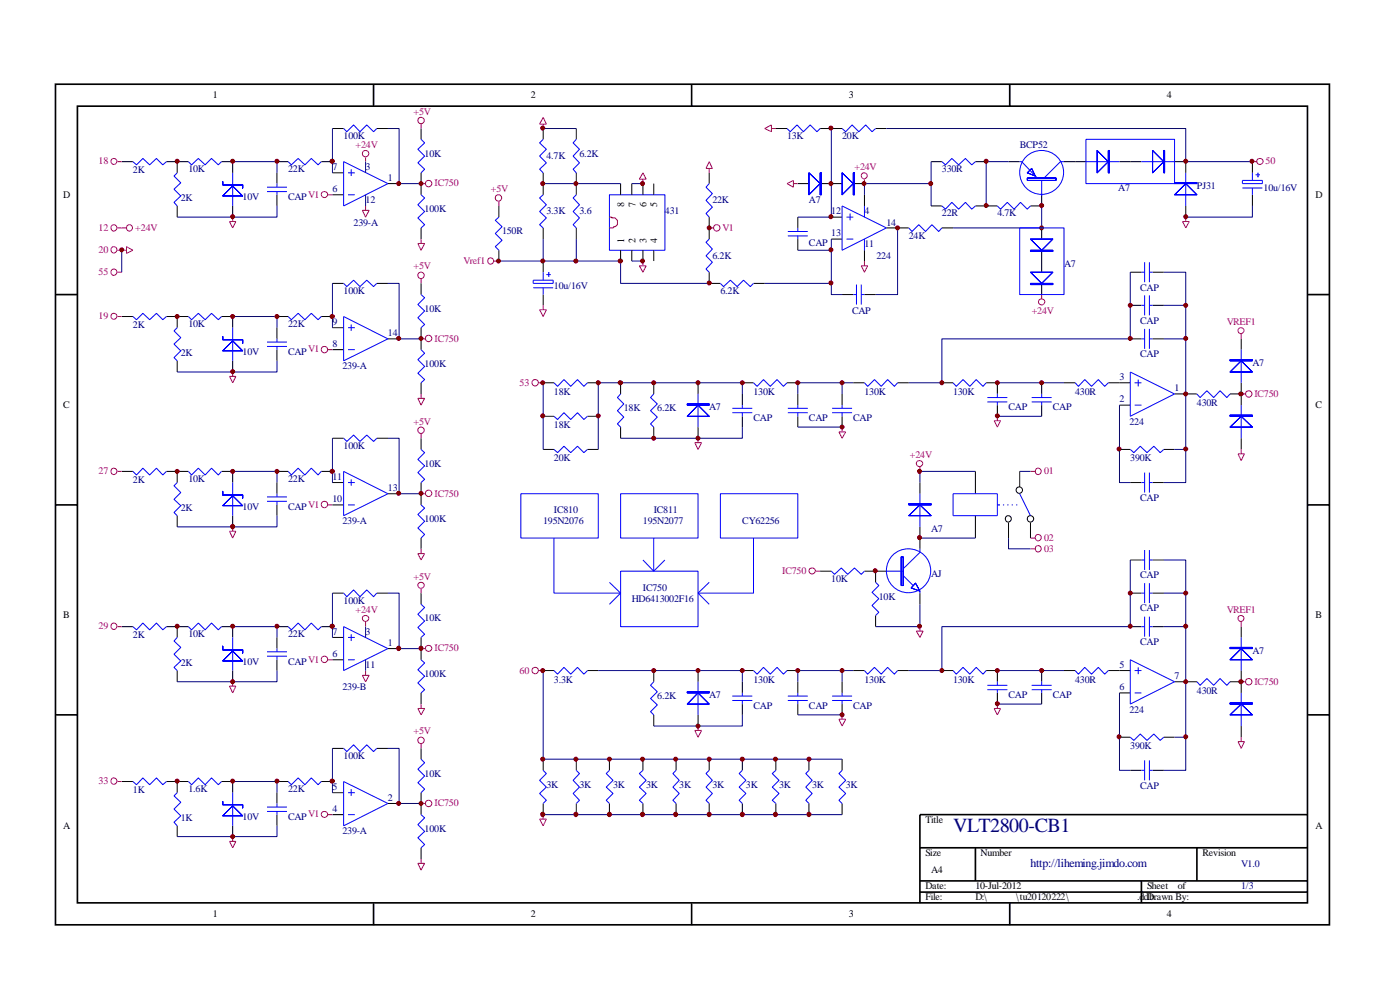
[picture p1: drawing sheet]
<svg xmlns="http://www.w3.org/2000/svg" width="297mm" height="210mm" viewBox="0 0 297 210" stroke-linecap="round" stroke-linejoin="round" font-family="sans-serif">
<g fill="none" stroke="#000" stroke-width=".35">
<path d="M11.8 17.9h270.2v178.3h-270.2zM79.2 17.9v4.6M146.7 17.9v4.6M214.2 17.9v4.6M16.4 22.5h261v169h-261zM11.8 62.5h4.6M277.5 62.5h4.6M11.8 107.1h4.6M277.5 107.1h4.6M11.8 151.6h4.6M277.5 151.6h4.6M195.2 179.8h82.3"/>
<path d="M206.9 179.8v7.1M253.9 179.8v7.1M277.5 172.8h-82.3v18.8M79.2 191.6v4.7M146.7 191.6v4.7M195.2 186.9h82.3M195.2 189.2h82.3M214.2 191.6v4.7M242.1 186.9v4.7"/>
</g>
<g fill="none" stroke="#000" stroke-width=".21">
<path d="M25.8 34.3h2.4M35.3 34.3h4.7M37.6 34.3v2.4M47 34.3h2.4v2.4M58.8 34.3h2.3M58.8 36.7v2.2M68.2 34.3h2.3M70.5 27.3h2.4M70.5 36.7h2.4M79.9 27.3h2.4M82.3 38.9h2.4M89.3 27.3v2.2"/>
<path d="M89.3 36.7v4.6M115.2 27.3v2.2M115.2 36.7v4.6M122.3 27.3v2.2M122.3 36.7v4.6M131.7 38.9v2.4M134 38.9v2.4M136.4 38.9v2.4M138.7 38.9v2.4M150.5 36.7v2.2M164.6 27.3h2.4M169.2 38.9h2.4"/>
<path d="M174 27.3h4.6M174 38.9h4.6M181 38.9h2.4M185.8 27.3h2.2M197.5 34.3h2.3M206.9 34.3h2.3M214 34.3h2.3M225.7 34.3h4.7M237.5 34.3h4.6M249.2 34.3h2.3v2.4M265.7 34.3v2.4M37.6 43.7v2.4"/>
<path d="M49.4 43.7v2.4M58.8 41.3v2.4M70.5 41.3h2.4M89.3 48.3v2.4M105.8 43.7v2.4M105.8 53.1v2.3M115.2 48.3v2.4M115.2 55.4v2.3M122.3 48.3v2.4M131.7 53.1v2.3M134 53.1v2.3M136.4 53.1v2.3"/>
<path d="M138.7 53.1v2.3M150.5 57.7v2.4h2.3M150.5 46.1v4.6M169.2 46.1v2.2M169.2 50.7v2.4M176.4 50.7h2.2M176.4 46.1h2.2M183.4 41.3v2.4M183.4 53.1v2.3M188 48.3h4.8M197.5 43.7h2.3M199.8 48.3h2.4"/>
<path d="M206.9 43.7h4.7M221 41.3v2.4h-2.4M221 48.3v2.4M221 53.1v4.6M239.8 57.7h2.3M244.5 57.7h2.4M251.5 43.7v2.4M265.7 41.3v2.4M25.8 67.1h2.4M35.3 67.1h4.7M37.6 67.1v2.4M37.6 76.5v2.4"/>
<path d="M47 67.1h2.4v2.4M49.4 76.5v2.4M58.8 69.5v2.4M58.8 74.2v2.3M58.8 67.1h2.3M68.2 67.1h2.3M70.5 60.1h2.4M70.5 74.2h2.4M70.5 69.5h2.4M79.9 60.1h2.4M82.3 71.9h2.4M89.3 60.1v2.4"/>
<path d="M89.3 69.5v4.7M115.2 62.5v2.3M159.9 60.1h2.3M178.6 62.5h2.4M183.4 62.5h2.4M221 60.1v2.4M239.8 71.9h2.3M239.8 64.8h2.3M244.5 71.9h2.4M244.5 64.8h2.4M263.3 71.9v2.3M25.8 100h2.4"/>
<path d="M35.3 100h4.7M37.6 100v2.4M47 100h2.4v2.4M58.8 100h2.3M68.2 100h2.3M70.5 93h2.4M79.9 93h2.4M89.3 81.2v2.4M89.3 93v2.3M115.2 81.2h2.3M115.2 88.3h2.3M115.2 95.3h2.3"/>
<path d="M124.6 81.2h2.3M124.6 88.3h2.3M124.6 95.3h2.3M131.7 81.2v2.4M131.7 90.6v2.4M138.7 81.2v2.4M138.7 90.6v2.4M148.1 81.2v2.4M148.1 90.6v2.4M157.5 81.2h2.4M157.5 83.6v2.3M157.5 88.3v2.3"/>
<path d="M167 81.2h2.2M169.2 83.6v2.3M169.2 88.3v2.3M178.6 83.6v2.3M178.6 88.3v2.3M181 81.2h2.4M190.4 81.2h2.4M199.8 81.2h2.4M206.9 100v4.7M209.2 81.2h2.4v2.4M211.6 85.9v2.4M216.3 100v3.3"/>
<path d="M221 81.2v2.4M221 85.9v2.4M225.7 81.2h2.4M235.1 81.2h4.7M237.5 95.3h2.3M237.5 85.9h2.3M246.9 95.3h2.3M249.2 83.6h4.7M260.9 83.6h2.4M263.3 81.2v4.7M263.3 93v2.3M37.6 109.4v2.4"/>
<path d="M49.4 109.4v2.4M58.8 102.4v2.3M58.8 107.1v2.3M70.5 107.1h2.4M70.5 102.4h2.4M82.3 104.7h2.4M89.3 102.4v4.7M89.3 114.1v2.3M195.2 102.4v2.3M195.2 111.8v4.6M206.9 109.4v4.7M214 110.8v3.3"/>
<path d="M218.6 110.8v3.3M239.8 102.4h2.3M239.8 118.8h2.3M244.5 102.4h2.4M244.5 118.8h2.4M25.8 132.9h2.4M35.3 132.9h4.7M37.6 132.9v2.3M47 132.9h2.4v2.3M58.8 135.2v2.4M58.8 140v2.2M58.8 132.9h2.3"/>
<path d="M68.2 132.9h2.3M70.5 125.8h2.4M70.5 140h2.4M70.5 135.2h2.4M79.9 125.8h2.4M82.3 137.6h2.4M89.3 125.8v2.4M89.3 135.2v4.8M174 121.2h2.4M183.4 121.2h4.6M185.8 121.2v2.3M185.8 130.6v2.3"/>
<path d="M195.2 125.8v2.4M239.8 132.9h2.3M239.8 125.8h2.3M244.5 132.9h2.4M244.5 125.8h2.4M263.3 132.9v2.3M37.6 142.2v2.4M49.4 142.2v2.4M70.5 158.7h2.4M79.9 158.7h2.4M89.3 147v2.4M89.3 158.7v2.3"/>
<path d="M115.2 142.2h2.3M124.6 142.2h2.3M138.7 142.2v2.4M138.7 151.6v2.4M148.1 142.2v2.4M148.1 151.6v2.4M157.5 144.6v2.4M157.5 149.4v2.2M157.5 142.2h2.4M167 142.2h2.2M169.2 144.6v2.4M169.2 149.4v2.2"/>
<path d="M178.6 144.6v2.4M178.6 149.4v2.2M181 142.2h2.4M190.4 142.2h2.4M199.8 142.2h2.4M209.2 142.2h2.4v2.4M211.6 147v2.4M221 142.2v2.4M221 147v2.4M225.7 142.2h2.4M235.1 142.2h4.7M237.5 156.4h2.3"/>
<path d="M237.5 147h2.3M246.9 156.4h2.3M249.2 144.6h4.7M260.9 144.6h2.4M263.3 142.2v4.8M263.3 154v2.4M25.8 165.8h2.4M35.3 165.8h4.7M37.6 165.8v2.3M37.6 175.2v2.3M47 165.8h2.4v2.3M49.4 175.2v2.3"/>
<path d="M58.8 168.1v2.3M58.8 172.8v2.4M58.8 165.8h2.3M68.2 165.8h2.3M70.5 172.8h2.4M70.5 168.1h2.4M82.3 170.4h2.4M89.3 168.1v4.7M89.3 179.8v2.4M115.2 161v2.4M115.2 170.4v2.4M122.3 161v2.4"/>
<path d="M122.3 170.4v2.4M129.3 161v2.4M129.3 170.4v2.4M136.4 161v2.4M136.4 170.4v2.4M143.4 161v2.4M143.4 170.4v2.4M150.5 161v2.4M150.5 170.4v2.4M157.5 161v2.4M157.5 170.4v2.4M164.6 161v2.4"/>
<path d="M164.6 170.4v2.4M171.6 161v2.4M171.6 170.4v2.4M178.6 161v2.4M178.6 170.4v2.4M239.8 163.4h2.3M244.5 163.4h2.4"/>
<circle cx="213.9" cy="110" r=".66"/>
<circle cx="216.2" cy="104" r=".68"/>
<circle cx="218.6" cy="110.1" r=".68"/>
</g>
<g fill="none" stroke="#00f" stroke-width=".21">
<path d="M28.2 34.3l.8 .7 1.3-1.4 1.4 1.4 1.5-1.4 1.3 1.4 .8-.7M37.6 36.7l-.7 .6 1.5 1.5-1.5 1.3 1.5 1.5-1.5 1.3 .7 .8M40 34.3l.6 .7 1.5-1.4 1.4 1.4 1.4-1.4 1.4 1.4 .7-.7M49.4 36.7v7M56.6 39.7h4.3M58.8 38.9v.8M61.1 34.3l.7 .7 1.4-1.4 1.5 1.4 1.3-1.4 1.5 1.4 .7-.7M72.9 27.3l.7 .6 1.4-1.4 1.4 1.4 1.4-1.4 1.4 1.4 .7-.6M72.9 34.3l9.4 4.6-9.4 4.8zM73.8 36.7h1.5M74.5 35.9v1.4M89.3 29.5l.8 .8-1.5 1.4 1.5 1.4-1.5 1.4 1.5 1.4-.8 .8"/>
<path d="M115.2 29.5l-.7 .8 1.4 1.4-1.4 1.4 1.4 1.4-1.4 1.4 .7 .8M122.3 29.5l-.7 .8 1.3 1.4-1.3 1.4 1.3 1.4-1.3 1.4 .7 .8M150.5 38.9l-.7 .8 1.3 1.4-1.3 1.4 1.3 1.4-1.3 1.4 .7 .8M167 27.3l.6 .6 1.5-1.4 1.3 1.4 1.5-1.4 1.4 1.4 .7-.6M178.6 27.3l.8 .6 1.4-1.4 1.4 1.4 1.4-1.4 1.4 1.4 .8-.6M199.8 34.3l.8 .7 1.3-1.4 1.5 1.4 1.4-1.4 1.4 1.4 .7-.7M216.3 34.3h.4l3.3 3.5M221 38.3v3.3M225.7 34.3h-.7l-3.5 3.5M230.4 29.5h18.8v9.4h-18.8zM230.4 34.3h7.1M242.1 34.3h7.1"/>
<path d="M251.5 36.7v7M263.6 38.3h4.2v.6h-4.2zM263.6 39.9h4.2M265.7 36.7v1.6M265.7 39.9v1.4M266.4 37.1h.9M266.9 36.7v.9M56.6 40.6h4.3M58.8 40.6v.7M73.8 41.3h1.5M89.3 41.3l.8 .7-1.5 1.4 1.5 1.5-1.5 1.3 1.5 1.5-.8 .6M105.8 46.1l-.7 .6 1.4 1.4-1.4 1.4 1.4 1.5-1.4 1.3 .7 .8"/>
<path d="M113.1 59.4h4.2v.7h-4.2zM115.2 41.3l-.7 .7 1.4 1.4-1.4 1.5 1.4 1.3-1.4 1.5 .7 .6M115.2 57.7v1.7M115.9 58.3h.9M116.4 57.7v1M122.3 41.3l-.7 .7 1.3 1.4-1.3 1.5 1.3 1.3-1.3 1.5 .7 .6M129.3 41.3h11.8v11.8h-11.8zM150.5 50.7l-.7 .7 1.3 1.4-1.3 1.5 1.3 1.3-1.3 1.5 .7 .6M167.1 49.1h4.3M167.1 50h4.3M169.2 48.3v.8M169.2 50v.7"/>
<path d="M178.6 43.7l9.4 4.6-9.4 4.8zM179.6 50.7h1.4M179.6 46.1h1.4M180.3 45.3v1.4M183.4 43.7v2.4M183.4 50.7v2.4M192.8 48.3l.7 .8 1.4-1.4 1.4 1.4 1.4-1.4 1.4 1.4 .7-.8M199.8 43.7l.8 .7 1.3-1.5 1.5 1.5 1.4-1.5 1.4 1.5 .7-.7M211.6 43.7l.7 .7 1.4-1.5 1.4 1.5 1.4-1.5 1.4 1.5 .7-.7M216.3 48.3h9.4v14.2h-9.4zM242.1 57.7h.7M242.8 55.6v4.3"/>
<path d="M243.8 55.6v4.3M243.8 57.7h.7M28.2 67.1l.8 .7 1.3-1.3 1.4 1.3 1.5-1.3 1.3 1.3 .8-.7M37.6 69.5l-.7 .7 1.5 1.4-1.5 1.4 1.5 1.4-1.5 1.5 .7 .6M40 67.1l.6 .7 1.5-1.3 1.4 1.3 1.4-1.3 1.4 1.3 .7-.7M49.4 69.5v7M56.6 72.6h4.3M56.6 73.5h4.3M58.8 71.9v.7M58.8 73.5v.7M61.1 67.1l.7 .7 1.4-1.3 1.5 1.3 1.3-1.3 1.5 1.3 .7-.7M72.9 60.1l.7 .7 1.4-1.4 1.4 1.4 1.4-1.4 1.4 1.4 .7-.7"/>
<path d="M72.9 67.1l9.4 4.8-9.4 4.6zM73.8 74.2h1.5M73.8 69.5h1.5M74.5 68.8v1.4M89.3 62.5l.8 .7-1.5 1.4 1.5 1.4-1.5 1.4 1.5 1.4-.8 .7M89.3 74.2l.8 .7-1.5 1.4 1.5 1.4-1.5 1.5 1.5 1.3-.8 .7M113.1 61h4.2M115.2 61v1.5M152.8 60.1l.7 .7 1.4-1.4 1.5 1.4 1.3-1.4 1.5 1.4 .7-.7M181 62.5h.7M181.7 60.4v4.2M182.7 62.5h.7"/>
<path d="M182.7 60.4v4.2M239.8 78.9l9.4 4.7-9.4 4.7zM242.1 71.9h.7M242.1 64.8h.7M242.8 62.7v4.2M242.8 69.8v4.2M243.8 62.7v4.2M243.8 69.8v4.2M243.8 71.9h.7M243.8 64.8h.7M263.3 74.2v7M28.2 100l.8 .8 1.3-1.5 1.4 1.5 1.5-1.5 1.3 1.5 .8-.8"/>
<path d="M40 100l.6 .8 1.5-1.5 1.4 1.5 1.4-1.5 1.4 1.5 .7-.8M61.1 100l.7 .8 1.4-1.5 1.5 1.5 1.3-1.5 1.5 1.5 .7-.8M72.9 93l.7 .6 1.4-1.3 1.4 1.3 1.4-1.3 1.4 1.3 .7-.6M72.9 100l9.4 4.7-9.4 4.7zM89.3 95.3l.8 .7-1.5 1.5 1.5 1.3-1.5 1.4 1.5 1.5-.8 .7M117.5 81.2l.8 .8 1.3-1.5 1.5 1.5 1.4-1.5 1.4 1.5 .7-.8M117.5 88.3l.8 .7 1.3-1.5 1.5 1.5 1.4-1.5 1.4 1.5 .7-.7M117.5 95.3l.8 .7 1.3-1.3 1.5 1.3 1.4-1.3 1.4 1.3 .7-.7M131.7 83.6l-.7 .7 1.3 1.4-1.3 1.4 1.3 1.4-1.3 1.4 .7 .7M138.7 83.6l-.7 .7 1.4 1.4-1.4 1.4 1.4 1.4-1.4 1.4 .7 .7M148.1 83.6v7M155.4 86.6h4.2"/>
<path d="M155.4 87.5h4.2M157.5 85.9v.7M157.5 87.5v.8M159.9 81.2l.7 .8 1.4-1.5 1.4 1.5 1.4-1.5 1.4 1.5 .8-.8M167.1 86.6h4.3M167.1 87.5h4.3M169.2 85.9v.7M169.2 87.5v.8M176.5 86.6h4.3M176.5 87.5h4.3M178.6 85.9v.7M178.6 87.5v.8"/>
<path d="M183.4 81.2l.7 .8 1.4-1.5 1.4 1.5 1.4-1.5 1.4 1.5 .7-.8M202.2 81.2l.7 .8 1.4-1.5 1.4 1.5 1.4-1.5 1.4 1.5 .7-.8M209.5 84.3h4.2M209.5 85.3h4.2M211.6 83.6v.7M211.6 85.3v.6M218.9 84.3h4.2M218.9 85.3h4.2M221 83.6v.7M221 85.3v.6M228.1 81.2l.7 .8 1.3-1.5 1.5 1.5 1.4-1.5 1.4 1.5 .7-.8M239.8 95.3l.7 .7 1.4-1.3 1.4 1.3 1.5-1.3 1.3 1.3 .8-.7"/>
<path d="M240.7 85.9h1.4M240.7 81.2h1.4M241.5 80.5v1.5M253.9 83.6l.7 .7 1.4-1.4 1.5 1.4 1.3-1.4 1.5 1.4 .6-.7M263.3 85.9v7.1M37.6 102.4l-.7 .6 1.5 1.5-1.5 1.4 1.5 1.4-1.5 1.4 .7 .7M49.4 102.4v7M56.6 105.4h4.3M56.6 106.3h4.3M58.8 104.7v.7M58.8 106.3v.8M73.8 107.1h1.5"/>
<path d="M73.8 102.4h1.5M74.5 101.7v1.3M89.3 107.1l.8 .7-1.5 1.3 1.5 1.5-1.5 1.4 1.5 1.4-.8 .7M110.5 104.7h16.4v9.4h-16.4zM117.5 114.1v11.7h14.2M131.7 104.7h16.4v9.4h-16.4zM136.4 118.8l2.3 2.4 2.4-2.4M138.7 114.1v7.1M152.8 104.7h16.4v9.4h-16.4zM159.9 114.1v11.7h-11.8M195.2 116.4v.8l-3.6 3.4M195.2 104.7v7.1"/>
<path d="M202.2 104.7h9.4v4.7h-9.4zM211.6 107.1h.5M212.8 107.1h.2M213.7 107.1h.3M214.6 107.1h.3M215.6 107.1h.2M216.3 104.7l2.3 4.7M242.1 102.4h.7M242.1 118.8h.7M242.8 100.2v4.3M242.8 116.7v4.2M243.8 102.4h.7"/>
<path d="M243.8 100.2v4.3M243.8 116.7v4.2M243.8 118.8h.7M28.2 132.9l.8 .7 1.3-1.4 1.4 1.4 1.5-1.4 1.3 1.4 .8-.7M37.6 135.2l-.7 .8 1.5 1.3-1.5 1.5 1.5 1.4-1.5 1.4 .7 .6M40 132.9l.6 .7 1.5-1.4 1.4 1.4 1.4-1.4 1.4 1.4 .7-.7M49.4 135.2v7M56.6 138.3h4.3M56.6 139.2h4.3M58.8 137.6v.7M58.8 139.2v.8M61.1 132.9l.7 .7 1.4-1.4 1.5 1.4 1.3-1.4 1.5 1.4 .7-.7"/>
<path d="M72.9 125.8l.7 .8 1.4-1.5 1.4 1.5 1.4-1.5 1.4 1.5 .7-.8M72.9 132.9l9.4 4.7-9.4 4.6zM73.8 140h1.5M73.8 135.2h1.5M74.5 134.5v1.5M89.3 128.2l.8 .7-1.5 1.4 1.5 1.4-1.5 1.4 1.5 1.4-.8 .7M89.3 140l.8 .6-1.5 1.5 1.5 1.3-1.5 1.5 1.5 1.4-.8 .7M129.3 123.5l2.4 2.3-2.4 2.4M131.7 121.2h16.4v11.7h-16.4zM148.1 125.8l2.4 2.4M150.5 123.5l-2.4 2.3M176.4 121.2l.6 .6 1.5-1.3 1.3 1.3 1.5-1.3 1.4 1.3 .7-.6"/>
<path d="M185.8 123.5l.6 .7-1.4 1.4 1.4 1.4-1.4 1.4 1.4 1.5-.6 .7M188 121.2h3.6M191.6 122.1l2.1 2.1M195.2 125.4v.4M239.8 140l9.4 4.6-9.4 4.8zM242.1 132.9h.7M242.1 125.8h.7M242.8 123.7v4.2M242.8 130.8v4.2M243.8 123.7v4.2M243.8 130.8v4.2M243.8 132.9h.7"/>
<path d="M243.8 125.8h.7M263.3 135.2v7M72.9 158.7l.7 .7 1.4-1.4 1.4 1.4 1.4-1.4 1.4 1.4 .7-.7M117.5 142.2l.8 .8 1.3-1.4 1.5 1.4 1.4-1.4 1.4 1.4 .7-.8M138.7 144.6l-.7 .8 1.4 1.3-1.4 1.5 1.4 1.3-1.4 1.5 .7 .6M148.1 144.6v7M155.4 147.7h4.2M155.4 148.6h4.2M157.5 147v.7M157.5 148.6v.8M159.9 142.2l.7 .8 1.4-1.4 1.4 1.4 1.4-1.4 1.4 1.4 .8-.8M167.1 147.7h4.3"/>
<path d="M167.1 148.6h4.3M169.2 147v.7M169.2 148.6v.8M176.5 147.7h4.3M176.5 148.6h4.3M178.6 147v.7M178.6 148.6v.8M183.4 142.2l.7 .8 1.4-1.4 1.4 1.4 1.4-1.4 1.4 1.4 .7-.8M202.2 142.2l.7 .8 1.4-1.4 1.4 1.4 1.4-1.4 1.4 1.4 .7-.8M209.5 145.4h4.2M209.5 146.3h4.2M211.6 144.6v.8"/>
<path d="M211.6 146.3v.7M218.9 145.4h4.2M218.9 146.3h4.2M221 144.6v.8M221 146.3v.7M228.1 142.2l.7 .8 1.3-1.4 1.5 1.4 1.4-1.4 1.4 1.4 .7-.8M239.8 156.4l.7 .7 1.4-1.4 1.4 1.4 1.5-1.4 1.3 1.4 .8-.7M240.7 147h1.4M240.7 142.2h1.4M241.5 141.6v1.4M253.9 144.6l.7 .8 1.4-1.5 1.5 1.5 1.3-1.5 1.5 1.5 .6-.8M263.3 147v7"/>
<path d="M28.2 165.8l.8 .7 1.3-1.5 1.4 1.5 1.5-1.5 1.3 1.5 .8-.7M37.6 168.1l-.7 .7 1.5 1.4-1.5 1.4 1.5 1.5-1.5 1.3 .7 .8M40 165.8l.6 .7 1.5-1.5 1.4 1.5 1.4-1.5 1.4 1.5 .7-.7M49.4 168.1v7.1M56.6 171.2h4.3M56.6 172.1h4.3M58.8 170.4v.8M58.8 172.1v.7M61.1 165.8l.7 .7 1.4-1.5 1.5 1.5 1.3-1.5 1.5 1.5 .7-.7M72.9 165.8l9.4 4.6-9.4 4.8zM73.8 172.8h1.5M73.8 168.1h1.5"/>
<path d="M74.5 167.4v1.4M89.3 161l.8 .8-1.5 1.4 1.5 1.4-1.5 1.4 1.5 1.4-.8 .7M89.3 172.8l.8 .7-1.5 1.4 1.5 1.5-1.5 1.3 1.5 1.5-.8 .6M115.2 163.4l.7 .7-1.4 1.4 1.4 1.5-1.4 1.3 1.4 1.5-.7 .6M122.3 163.4l.6 .7-1.3 1.4 1.3 1.5-1.3 1.3 1.3 1.5-.6 .6M129.3 163.4l-.7 .7 1.4 1.4-1.4 1.5 1.4 1.3-1.4 1.5 .7 .6M136.4 163.4l-.8 .7 1.5 1.4-1.5 1.5 1.5 1.3-1.5 1.5 .8 .6M143.4 163.4l-.7 .7 1.4 1.4-1.4 1.5 1.4 1.3-1.4 1.5 .7 .6M150.5 163.4l-.7 .7 1.3 1.4-1.3 1.5 1.3 1.3-1.3 1.5 .7 .6M157.5 163.4l-.7 .7 1.4 1.4-1.4 1.5 1.4 1.3-1.4 1.5 .7 .6M164.6 163.4l-.8 .7 1.5 1.4-1.5 1.5 1.5 1.3-1.5 1.5 .8 .6M171.6 163.4l-.7 .7 1.4 1.4-1.4 1.5 1.4 1.3-1.4 1.5 .7 .6"/>
<path d="M178.6 163.4l-.6 .7 1.4 1.4-1.4 1.5 1.4 1.3-1.4 1.5 .6 .6M242.1 163.4h.7M242.8 161.3v4.2M243.8 161.3v4.2M243.8 163.4h.7"/>
<circle cx="221" cy="36.6" r="4.7"/>
<circle cx="192.7" cy="121.1" r="4.7"/>
</g>
<path d="M47.2 38.5v.7h4.3v.7v-.7h-4.3zM47.2 38.5v.7h4.3v.7v-.7h-4.3z" fill="#00f" stroke="#00f" stroke-width=".21"/>
<g fill="#00f" stroke="#00f" stroke-width=".21">
<path d="M49.4 39.5l2.1 2.1h-4.3zM49.4 39.5l2.1 2.1h-4.3z" fill-rule="evenodd"/>
<path d="M47.2 71.4v.7h4.3v.7v-.7h-4.3zM47.2 71.4v.7h4.3v.7v-.7h-4.3z" fill-rule="evenodd"/>
<path d="M49.4 72.3l2.1 2.1h-4.3zM49.4 72.3l2.1 2.1h-4.3z" fill-rule="evenodd"/>
<path d="M47.2 104.2v.8h4.3v.7v-.7h-4.3zM47.2 104.2v.8h4.3v.7v-.7h-4.3z" fill-rule="evenodd"/>
<path d="M47.2 107.3l2.2-2.1 2.1 2.1zM47.2 107.3l2.2-2.1 2.1 2.1z" fill-rule="evenodd"/>
<path d="M47.2 137.1v.7h4.3v.7v-.7h-4.3zM47.2 137.1v.7h4.3v.7v-.7h-4.3z" fill-rule="evenodd"/>
<path d="M47.2 140.2l2.2-2.1 2.1 2.1zM47.2 140.2l2.2-2.1 2.1 2.1z" fill-rule="evenodd"/>
<path d="M47.2 170v.7h4.3v.7v-.7h-4.3zM47.2 170v.7h4.3v.7v-.7h-4.3z" fill-rule="evenodd"/>
<path d="M49.4 170.9l2.1 2.2h-4.3zM49.4 170.9l2.1 2.2h-4.3z" fill-rule="evenodd"/>
<path d="M217.9 37.8h6.1v.5h-6.1zM217.9 37.8h6.1v.5h-6.1z" fill-rule="evenodd"/>
<path d="M217.9 36.7l1-1 .7 1.6zM217.9 36.7l1-1 .7 1.6z" fill-rule="evenodd"/>
<path d="M235.1 31.9v4.8h.3v-4.8zM235.1 31.9v4.8h.3v-4.8z" fill-rule="evenodd"/>
<path d="M232.7 31.9l2.4 2.4-2.4 2.4zM232.7 31.9l2.4 2.4-2.4 2.4z" fill-rule="evenodd"/>
<path d="M246.9 31.9v4.8h.2v-4.8zM246.9 31.9v4.8h.2v-4.8z" fill-rule="evenodd"/>
<path d="M244.5 31.9l2.4 2.4-2.4 2.4zM244.5 31.9l2.4 2.4-2.4 2.4z" fill-rule="evenodd"/>
<path d="M249.2 38.8v.1h4.7v-.1zM249.2 38.8v.1h4.7v-.1z" fill-rule="evenodd"/>
<path d="M251.5 38.9l2.4 2.4h-4.7zM251.5 38.9l2.4 2.4h-4.7z" fill-rule="evenodd"/>
<path d="M181 36.7v4.6h.3v-4.6zM181 36.7v4.6h.3v-4.6z" fill-rule="evenodd"/>
<path d="M178.6 36.7l2.4 2.2-2.4 2.4zM178.6 36.7l2.4 2.2-2.4 2.4z" fill-rule="evenodd"/>
<path d="M174 36.7v4.6h.2v-4.6zM174 36.7v4.6h.2v-4.6z" fill-rule="evenodd"/>
<path d="M171.6 36.7l2.4 2.2-2.4 2.4zM171.6 36.7l2.4 2.2-2.4 2.4z" fill-rule="evenodd"/>
<path d="M260.9 88.1v.2h4.8v-.2zM260.9 88.1v.2h4.8v-.2z" fill-rule="evenodd"/>
<path d="M260.9 90.6l2.4-2.3 2.4 2.3zM260.9 90.6l2.4-2.3 2.4 2.3z" fill-rule="evenodd"/>
<path d="M260.9 76.3v.2h4.8v-.2zM260.9 76.3v.2h4.8v-.2z" fill-rule="evenodd"/>
<path d="M260.9 78.9l2.4-2.4 2.4 2.4zM260.9 78.9l2.4-2.4 2.4 2.4z" fill-rule="evenodd"/>
<path d="M145.8 85.7v.2h4.7v-.2zM145.8 85.7v.2h4.7v-.2z" fill-rule="evenodd"/>
<path d="M148.1 85.9l2.4 2.4h-4.7zM148.1 85.9l2.4 2.4h-4.7z" fill-rule="evenodd"/>
<path d="M260.9 149.1v.3h4.8v-.3zM260.9 149.1v.3h4.8v-.3z" fill-rule="evenodd"/>
<path d="M260.9 151.6l2.4-2.2 2.4 2.2zM260.9 151.6l2.4-2.2 2.4 2.2z" fill-rule="evenodd"/>
<path d="M260.9 137.3v.3h4.8v-.3zM260.9 137.3v.3h4.8v-.3z" fill-rule="evenodd"/>
<path d="M263.3 137.6l2.4 2.4h-4.8zM263.3 137.6l2.4 2.4h-4.8z" fill-rule="evenodd"/>
<path d="M145.8 146.7v.3h4.7v-.3zM145.8 146.7v.3h4.7v-.3z" fill-rule="evenodd"/>
<path d="M148.1 147l2.4 2.4h-4.7zM148.1 147l2.4 2.4h-4.7z" fill-rule="evenodd"/>
<path d="M218.6 53.1v.2h4.8v-.2zM218.6 53.1v.2h4.8v-.2z" fill-rule="evenodd"/>
<path d="M218.6 50.7h4.8l-2.4 2.4zM218.6 50.7h4.8l-2.4 2.4z" fill-rule="evenodd"/>
<path d="M218.6 60.1v.3h4.8v-.3zM218.6 60.1v.3h4.8v-.3z" fill-rule="evenodd"/>
<path d="M218.6 57.7h4.8l-2.4 2.4zM218.6 57.7h4.8l-2.4 2.4z" fill-rule="evenodd"/>
<path d="M191.2 118.1v6.1h.4v-6.1zM191.2 118.1v6.1h.4v-6.1z" fill-rule="evenodd"/>
<path d="M194.2 123.7l-.9 1 1.9 .7zM194.2 123.7l-.9 1 1.9 .7z" fill-rule="evenodd"/>
<path d="M192.8 106.8v.3h4.7v-.3zM192.8 106.8v.3h4.7v-.3z" fill-rule="evenodd"/>
<path d="M192.8 109.4l2.4-2.3 2.3 2.3zM192.8 109.4l2.4-2.3 2.3 2.3z" fill-rule="evenodd"/>
</g>
<g fill="none" stroke="#a1006a" stroke-width=".21">
<path d="M24.9 34.3h.9M77.6 33.4v.9M89.3 38.9h1M89.3 26.3v1M115.2 24.9l.7 1.4h-1.4zM115.2 26.3v1M136.4 38v.9M136.4 36.7l.7 1.3h-1.5zM150.5 34.3l.6 1.4h-1.3zM150.5 35.7v1M162.2 27.3l1.5-.8v1.4zM163.7 27.3h.9"/>
<path d="M167 38.9l1.3-.6v1.4zM168.3 38.9h.9M183.4 38v.9M265.7 34.3h.9M24.9 48.3h1.9M24.9 53.1h1.9M24.9 57.7h.9M26.8 52.3l1.4 .8-1.4 .7zM48.7 47h1.3l-.6 1.3zM49.4 46.1v.9M69.6 41.3h.9M76.9 44.6h1.4l-.7 1.5z"/>
<path d="M77.6 43.7v.9M88.6 51.6h1.5l-.8 1.5zM89.3 50.7v.9M89.3 59.2v.9M104.8 55.4h1M105.8 42.8v.9M135.6 56.4h1.5l-.7 1.3zM136.4 55.4v1M150.5 48.3h.9M182.7 56.4h1.4l-.7 1.3zM183.4 55.4v1M250.9 47h1.4l-.8 1.3z"/>
<path d="M251.5 46.1v.9M24.9 67.1h.9M48.7 79.8h1.3l-.6 1.4zM49.4 78.9v.9M69.6 74.2h.9M89.3 71.9h1M114.5 65.7h1.4l-.7 1.4zM115.2 64.8v.9M221 62.5v.9M263.3 70.9v1M24.9 100h.9M88.6 84.5h1.5l-.8 1.4z"/>
<path d="M89.3 83.6v.9M89.3 92v1M114.3 81.2h.9M147.4 93.9h1.4l-.7 1.4zM148.1 93v.9M178 91.6h1.4l-.8 1.4zM178.6 90.6v1M195.2 99.1v.9M210.9 89.2h1.4l-.7 1.4zM211.6 88.3v.9M218.6 100h1M262.6 96.3h1.4l-.7 1.4z"/>
<path d="M263.3 95.3v1M263.3 83.6h.9M48.7 112.7h1.3l-.6 1.4zM49.4 111.8v.9M69.6 107.1h.9M88.6 117.4h1.5l-.8 1.4zM89.3 116.4v1M89.3 104.7h1M218.6 114.1h1M218.6 116.4h1M24.9 132.9h.9M69.6 140h.9"/>
<path d="M77.6 131.9v1M89.3 124.9v.9M89.3 137.6h1M173.1 121.2h.9M194.4 133.9h1.4l-.6 1.3zM195.2 132.9v1M263.3 131.9v1M48.7 145.5h1.3l-.6 1.5zM49.4 144.6v.9M76.9 143.3h1.4l-.7 1.3zM77.6 142.2v1.1M88.6 150.3h1.5l-.8 1.3z"/>
<path d="M89.3 149.4v.9M89.3 157.8v.9M114.3 142.2h.9M147.4 154.9h1.4l-.7 1.5zM148.1 154v.9M178 152.6h1.4l-.8 1.4zM178.6 151.6v1M210.9 150.3h1.4l-.7 1.3zM211.6 149.4v.9M262.6 157.3h1.4l-.7 1.4zM263.3 156.4v.9M263.3 144.6h.9"/>
<path d="M24.9 165.8h.9M48.7 178.5h1.3l-.6 1.3zM49.4 177.5v1M69.6 172.8h.9M89.3 170.4h1M114.5 173.7h1.4l-.7 1.5zM115.2 172.8v.9M88.6 183.1h1.5l-.8 1.5zM89.3 182.2v.9"/>
<circle cx="24.2" cy="34.2" r=".64"/>
<circle cx="77.5" cy="32.6" r=".68"/>
<circle cx="89.3" cy="25.6" r=".68"/>
<circle cx="90.9" cy="38.9" r=".68"/>
<circle cx="183.3" cy="37.3" r=".64"/>
<circle cx="267.3" cy="34.2" r=".66"/>
<circle cx="24.1" cy="48.3" r=".66"/>
<circle cx="24.1" cy="57.7" r=".66"/>
<circle cx="24.1" cy="53" r=".66"/>
<circle cx="27.5" cy="48.3" r=".66"/>
<circle cx="68.8" cy="41.3" r=".66"/>
<circle cx="89.3" cy="58.4" r=".68"/>
<circle cx="104.1" cy="55.3" r=".66"/>
<circle cx="105.7" cy="42" r=".68"/>
<circle cx="152.1" cy="48.3" r=".68"/>
<circle cx="24.2" cy="67.1" r=".64"/>
<circle cx="68.8" cy="74.2" r=".68"/>
<circle cx="90.9" cy="71.8" r=".68"/>
<circle cx="221" cy="64.1" r=".66"/>
<circle cx="263.3" cy="70.1" r=".64"/>
<circle cx="24.1" cy="100" r=".66"/>
<circle cx="89.3" cy="91.3" r=".68"/>
<circle cx="113.5" cy="81.2" r=".68"/>
<circle cx="195.1" cy="98.3" r=".66"/>
<circle cx="220.2" cy="100" r=".66"/>
<circle cx="264.9" cy="83.6" r=".68"/>
<circle cx="68.8" cy="107" r=".68"/>
<circle cx="90.9" cy="104.6" r=".68"/>
<circle cx="220.2" cy="116.4" r=".66"/>
<circle cx="220.2" cy="114" r=".66"/>
<circle cx="24.1" cy="132.8" r=".66"/>
<circle cx="68.8" cy="139.9" r=".68"/>
<circle cx="77.6" cy="131.2" r=".66"/>
<circle cx="89.3" cy="124.2" r=".66"/>
<circle cx="90.9" cy="137.5" r=".66"/>
<circle cx="172.3" cy="121.1" r=".66"/>
<circle cx="263.3" cy="131.2" r=".64"/>
<circle cx="89.3" cy="157" r=".68"/>
<circle cx="113.5" cy="142.2" r=".68"/>
<circle cx="264.9" cy="144.6" r=".68"/>
<circle cx="24.1" cy="165.7" r=".66"/>
<circle cx="68.8" cy="172.8" r=".66"/>
<circle cx="90.9" cy="170.4" r=".68"/>
</g>
<g fill="#800000" stroke="#800000" stroke-width=".21">
<circle cx="37.6" cy="34.2" r=".42"/>
<circle cx="58.8" cy="34.2" r=".42"/>
<circle cx="49.4" cy="34.2" r=".42"/>
<circle cx="70.5" cy="34.2" r=".45"/>
<circle cx="89.3" cy="38.9" r=".42"/>
<circle cx="84.6" cy="38.9" r=".42"/>
<circle cx="49.4" cy="46" r=".42"/>
<circle cx="37.6" cy="67.1" r=".42"/>
<circle cx="49.4" cy="67.1" r=".42"/>
<circle cx="70.5" cy="67.1" r=".45"/>
<circle cx="58.8" cy="67.1" r=".42"/>
<circle cx="89.3" cy="71.8" r=".42"/>
<circle cx="84.6" cy="71.8" r=".42"/>
<circle cx="49.4" cy="78.8" r=".42"/>
<circle cx="37.6" cy="100" r=".42"/>
<circle cx="49.4" cy="100" r=".42"/>
<circle cx="70.5" cy="100" r=".45"/>
<circle cx="58.8" cy="100" r=".42"/>
<circle cx="89.3" cy="104.6" r=".42"/>
<circle cx="84.6" cy="104.6" r=".42"/>
<circle cx="49.3" cy="111.7" r=".45"/>
<circle cx="37.6" cy="132.8" r=".42"/>
<circle cx="49.4" cy="132.8" r=".42"/>
<circle cx="70.5" cy="132.8" r=".45"/>
<circle cx="58.8" cy="132.8" r=".42"/>
<circle cx="89.3" cy="137.5" r=".45"/>
<circle cx="84.6" cy="137.5" r=".45"/>
<circle cx="49.4" cy="144.6" r=".42"/>
<circle cx="37.6" cy="165.7" r=".42"/>
<circle cx="49.4" cy="165.7" r=".42"/>
<circle cx="70.5" cy="165.7" r=".45"/>
<circle cx="58.8" cy="165.7" r=".42"/>
<circle cx="89.3" cy="170.4" r=".42"/>
<circle cx="84.6" cy="170.4" r=".42"/>
<circle cx="49.4" cy="177.5" r=".42"/>
<circle cx="25.8" cy="53" r=".42"/>
<circle cx="122.2" cy="55.4" r=".42"/>
<circle cx="115.1" cy="38.9" r=".42"/>
<circle cx="122.2" cy="38.9" r=".42"/>
<circle cx="136.3" cy="38.9" r=".42"/>
<circle cx="136.3" cy="55.4" r=".42"/>
<circle cx="115.1" cy="27.2" r=".42"/>
<circle cx="150.5" cy="48.3" r=".42"/>
<circle cx="150.5" cy="60" r=".42"/>
<circle cx="131.6" cy="55.4" r=".45"/>
<circle cx="105.7" cy="55.4" r=".42"/>
<circle cx="115.1" cy="55.4" r=".42"/>
<circle cx="176.3" cy="27.2" r=".42"/>
<circle cx="176.3" cy="38.9" r=".42"/>
<circle cx="209.2" cy="43.6" r=".42"/>
<circle cx="209.2" cy="34.2" r=".42"/>
<circle cx="221" cy="43.6" r=".42"/>
<circle cx="251.5" cy="34.2" r=".42"/>
<circle cx="265.6" cy="34.2" r=".42"/>
<circle cx="251.5" cy="46" r=".42"/>
<circle cx="176.3" cy="46" r=".42"/>
<circle cx="176.3" cy="53" r=".42"/>
<circle cx="190.4" cy="48.3" r=".42"/>
<circle cx="176.3" cy="60" r=".42"/>
<circle cx="183.3" cy="38.9" r=".42"/>
<circle cx="197.4" cy="38.9" r=".42"/>
<circle cx="263.3" cy="83.6" r=".45"/>
<circle cx="251.5" cy="95.2" r=".42"/>
<circle cx="237.4" cy="95.2" r=".42"/>
<circle cx="211.6" cy="81.2" r=".42"/>
<circle cx="221" cy="81.2" r=".42"/>
<circle cx="211.6" cy="88.2" r=".42"/>
<circle cx="251.5" cy="83.6" r=".42"/>
<circle cx="251.5" cy="64.8" r=".42"/>
<circle cx="251.5" cy="71.8" r=".42"/>
<circle cx="239.8" cy="64.8" r=".42"/>
<circle cx="239.8" cy="71.8" r=".42"/>
<circle cx="199.8" cy="81.2" r=".42"/>
<circle cx="157.5" cy="81.2" r=".42"/>
<circle cx="126.9" cy="81.2" r=".42"/>
<circle cx="131.6" cy="81.2" r=".45"/>
<circle cx="138.7" cy="81.2" r=".42"/>
<circle cx="148.1" cy="81.2" r=".42"/>
<circle cx="126.9" cy="88.2" r=".42"/>
<circle cx="115.1" cy="81.2" r=".42"/>
<circle cx="115.1" cy="88.2" r=".42"/>
<circle cx="148.1" cy="93" r=".42"/>
<circle cx="138.7" cy="93" r=".42"/>
<circle cx="178.6" cy="90.6" r=".42"/>
<circle cx="169.2" cy="81.2" r=".42"/>
<circle cx="178.6" cy="81.2" r=".42"/>
<circle cx="169.2" cy="142.2" r=".42"/>
<circle cx="211.6" cy="142.2" r=".42"/>
<circle cx="199.8" cy="142.2" r=".42"/>
<circle cx="237.4" cy="156.3" r=".42"/>
<circle cx="263.3" cy="144.6" r=".45"/>
<circle cx="251.5" cy="144.6" r=".42"/>
<circle cx="178.6" cy="151.6" r=".42"/>
<circle cx="211.6" cy="149.3" r=".42"/>
<circle cx="221" cy="142.2" r=".42"/>
<circle cx="251.5" cy="156.3" r=".42"/>
<circle cx="239.8" cy="132.8" r=".42"/>
<circle cx="239.8" cy="125.8" r=".42"/>
<circle cx="251.5" cy="125.8" r=".42"/>
<circle cx="251.5" cy="132.8" r=".42"/>
<circle cx="178.6" cy="142.2" r=".42"/>
<circle cx="148.1" cy="154" r=".42"/>
<circle cx="115.1" cy="142.2" r=".42"/>
<circle cx="157.5" cy="142.2" r=".42"/>
<circle cx="138.7" cy="142.2" r=".42"/>
<circle cx="148.1" cy="142.2" r=".42"/>
<circle cx="115.1" cy="161" r=".42"/>
<circle cx="122.2" cy="161" r=".42"/>
<circle cx="129.3" cy="161" r=".42"/>
<circle cx="136.3" cy="161" r=".42"/>
<circle cx="143.3" cy="161" r=".42"/>
<circle cx="150.5" cy="161" r=".42"/>
<circle cx="157.5" cy="161" r=".42"/>
<circle cx="164.5" cy="161" r=".42"/>
<circle cx="171.6" cy="161" r=".42"/>
<circle cx="122.2" cy="172.8" r=".45"/>
<circle cx="129.3" cy="172.8" r=".45"/>
<circle cx="136.3" cy="172.8" r=".45"/>
<circle cx="143.3" cy="172.8" r=".45"/>
<circle cx="150.4" cy="172.8" r=".45"/>
<circle cx="157.5" cy="172.8" r=".45"/>
<circle cx="164.5" cy="172.8" r=".45"/>
<circle cx="171.6" cy="172.8" r=".45"/>
<circle cx="115.1" cy="172.8" r=".45"/>
<circle cx="221" cy="48.3" r=".42"/>
<circle cx="185.7" cy="121.1" r=".42"/>
<circle cx="195.1" cy="114" r=".42"/>
<circle cx="195.1" cy="100" r=".42"/>
<circle cx="195.1" cy="132.8" r=".42"/>
</g>
<g fill="none" stroke="#000080" stroke-width=".21">
<path d="M49.4 34.3h9.4v2.4M70.5 27.3v9.4M77.6 34.3v2.4M82.3 27.3h2.4v11.6h4.6M115.2 38.9h16.5M115.2 27.3h7.1M134 38.9h2.4M176.4 27.3v18.8h-7.2M188 27.3h63.5v7h14.2M197.5 38.9h-14.1v2.4M197.5 34.3v9.4M214 34.3h-4.8v9.4"/>
<path d="M25.8 53.1v4.6M58.8 43.7v2.4h-21.2M77.6 41.3v2.4M105.8 55.4h9.4M115.2 50.7v4.7h16.5v4.7h18.8M122.3 50.7v4.7M134 55.4h2.4M176.4 50.7v2.4h-7.2M176.4 53.1v9.4h2.2M190.4 48.3v14.2h-4.6M221 43.7v4.6h-18.8M239.8 57.7v14.2h-40v9.3h-7"/>
<path d="M246.9 57.7h4.6v44.7h-4.6M265.7 43.7v2.4h-14.2M49.4 67.1h9.4v2.4M58.8 76.5v2.4h-21.2M70.5 60.1v9.4M82.3 60.1h2.4v11.8h4.6M162.2 60.1h14.2M246.9 71.9h4.6M246.9 64.8h4.6M49.4 100h9.4v2.4M70.5 93v9.4M82.3 93h2.4v11.7h4.6"/>
<path d="M115.2 81.2v14.1M157.5 83.6v-2.4h-30.6v14.1M157.5 90.6v2.4h-25.8M169.2 90.6h9.4M178.6 81.2v2.4M181 81.2h-11.8v2.4M206.9 100h-11.7v2.4M211.6 81.2h14.1M211.6 88.3h9.4M216.3 100h2.3M237.5 85.9v16.5h2.3M249.2 95.3h2.3"/>
<path d="M58.8 109.4v2.4h-21.2M195.2 114.1h11.7M214 114.1v2.3h4.6M239.8 118.8v14.1h-40v9.3h-7M246.9 118.8h4.6v44.6h-4.6M49.4 132.9h9.4v2.3M70.5 125.8v9.4M77.6 132.9v2.3M77.6 140v2.2M82.3 125.8h2.4v11.8h4.6M195.2 128.2v4.7h-9.4M246.9 125.8h4.6"/>
<path d="M246.9 132.9h4.6M58.8 142.2v2.4h-21.2M70.5 158.7v9.4M82.3 158.7h2.4v11.7h4.6M115.2 142.2v18.8h63.4M126.9 142.2h30.6v2.4M157.5 151.6v2.4h-18.8M169.2 151.6h9.4M178.6 142.2v2.4M181 142.2h-11.8v2.4M211.6 142.2h14.1M211.6 149.4h9.4"/>
<path d="M237.5 147v16.4h2.3M249.2 156.4h2.3M49.4 165.8h9.4v2.3M58.8 175.2v2.3h-21.2M115.2 172.8h63.4"/>
</g>
<path d="M129.3 46.1h.5v.1a.99 .99 0 0 1 1.2 .6 .99 .99 0 0 1-.5 1.3h-.3l-.2 .2h-.7" fill="none" stroke="#f00" stroke-width=".21"/>
<text font-size="4.2" fill="#000080" x="202.2" y="176.4">VLT2800-CB1</text>
<text font-size="2.5" fill="#000080" x="218.6" y="183.9">http://liheming.jimdo.com</text>
<g font-size="2.1">
<text x="45.1" y="20.8">1</text>
<text x="112.6" y="20.8">2</text>
<text x="180.1" y="20.8">3</text>
<text x="247.6" y="20.8">4</text>
<text x="13.4" y="41.9">D</text>
<text x="279.1" y="41.9">D</text>
<text x="132.4" y="43.9" transform="rotate(-90 132.4 43.9)">8</text>
<text x="134.8" y="43.9" transform="rotate(-90 134.8 43.9)">7</text>
<text x="137.2" y="43.9" transform="rotate(-90 137.2 43.9)">6</text>
<text x="139.4" y="43.9" transform="rotate(-90 139.4 43.9)">5</text>
<text x="132.4" y="51.6" transform="rotate(-90 132.4 51.6)">1</text>
<text x="134.8" y="51.6" transform="rotate(-90 134.8 51.6)">2</text>
<text x="137.2" y="51.6" transform="rotate(-90 137.2 51.6)">3</text>
<text x="139.4" y="51.6" transform="rotate(-90 139.4 51.6)">4</text>
<text x="13.4" y="86.5">C</text>
<text x="279.1" y="86.5">C</text>
<text x="13.4" y="131.1">B</text>
<text x="279.1" y="131.1">B</text>
<text x="13.4" y="175.8">A</text>
<text x="196.3" y="174.6">Title</text>
<text x="279.1" y="175.8">A</text>
<text x="196.3" y="181.6">Size</text>
<text x="197.5" y="185.2">A4</text>
<text x="208" y="181.6">Number</text>
<text x="255.1" y="181.6">Revision</text>
<text x="196.3" y="188.6">Date:</text>
<text x="196.3" y="191">File:</text>
<text x="206.9" y="188.6">10-Jul-2012</text>
<text x="206.9" y="191">D:\</text>
<text x="215.6" y="191">\tu20120222\</text>
<text x="241.2" y="191">.ddDrawn By:</text>
<text x="243.3" y="188.6">Sheet</text>
<text x="243.8" y="191">b</text>
<text x="249.9" y="188.6">of</text>
<text x="45.1" y="194.6">1</text>
<text x="112.6" y="194.6">2</text>
<text x="180.1" y="194.6">3</text>
<text x="247.6" y="194.6">4</text>
</g>
<g font-size="2.1" fill="#000080">
<text x="72.9" y="29.5">100K</text>
<text x="167" y="29.5">13K</text>
<text x="178.6" y="29.5">20K</text>
<text x="90.1" y="33.3">10K</text>
<text x="115.9" y="33.7">4.7K</text>
<text x="122.9" y="33.3">6.2K</text>
<text x="216.3" y="31.3">BCP52</text>
<text x="28.2" y="36.7">2K</text>
<text x="40" y="36.5">10K</text>
<text x="61.1" y="36.5">22K</text>
<text x="70.5" y="40.7">6</text>
<text x="70.5" y="36.1">7</text>
<text x="77.6" y="36.1">3</text>
<text x="82.3" y="38.4">1</text>
<text x="199.8" y="36.5">330R</text>
<text x="237.2" y="40.6">A7</text>
<text x="253.9" y="40">PJ31</text>
<text x="268.1" y="40.6">10u/16V</text>
<text x="38.4" y="42.7">2K</text>
<text x="51.5" y="42.4">10V</text>
<text x="61.1" y="42.4">CAPV1</text>
<text x="75" y="47.8">239-A</text>
<text x="77.6" y="43.1">12</text>
<text x="90.1" y="45">100K</text>
<text x="115.9" y="45.5">3.3K</text>
<text x="122.9" y="45.5">3.6</text>
<text x="141.1" y="45.5">431</text>
<text x="151.1" y="43.1">22K</text>
<text x="171.6" y="43.1">A7</text>
<text x="176.4" y="45.5">12</text>
<text x="183.4" y="45.5">4</text>
<text x="188" y="47.8">14</text>
<text x="199.8" y="45.9">22R</text>
<text x="211.6" y="45.9">4.7K</text>
<text x="106.5" y="49.7">150R</text>
<text x="171.6" y="52.2">CAP</text>
<text x="176.4" y="50.1">13</text>
<text x="183.4" y="52.5">11</text>
<text x="192.8" y="50.6">24K</text>
<text x="151.1" y="54.9">6.2K</text>
<text x="185.9" y="54.9">224</text>
<text x="225.7" y="56.7">A7</text>
<text x="72.9" y="62.3">100K</text>
<text x="117.5" y="61.2">10u/16V</text>
<text x="152.8" y="62.3">6.2K</text>
<text x="241.9" y="61.6">CAP</text>
<text x="28.2" y="69.6">2K</text>
<text x="40" y="69.4">10K</text>
<text x="61.1" y="69.4">22K</text>
<text x="70.5" y="68.9">9</text>
<text x="82.3" y="71.3">14</text>
<text x="90.1" y="66.1">10K</text>
<text x="180.8" y="66.5">CAP</text>
<text x="241.9" y="68.7">CAP</text>
<text x="38.4" y="75.5">2K</text>
<text x="51.5" y="75.3">10V</text>
<text x="61.1" y="75.3">CAPV1</text>
<text x="70.5" y="73.7">8</text>
<text x="90.1" y="77.8">100K</text>
<text x="241.9" y="75.8">CAP</text>
<text x="265.7" y="77.6">A7</text>
<text x="72.6" y="78.3">239-A</text>
<text x="117.5" y="83.7">18K</text>
<text x="159.9" y="83.7">130K</text>
<text x="183.4" y="83.7">130K</text>
<text x="202.2" y="83.7">130K</text>
<text x="228.1" y="83.7">430R</text>
<text x="237.5" y="80.7">3</text>
<text x="249.2" y="83">1</text>
<text x="132.3" y="87.2">18K</text>
<text x="139.4" y="87.2">6.2K</text>
<text x="150.5" y="87">A7</text>
<text x="159.9" y="89.3">CAP</text>
<text x="171.6" y="89.3">CAP</text>
<text x="181" y="89.3">CAP</text>
<text x="214" y="87">CAP</text>
<text x="223.4" y="87">CAP</text>
<text x="237.5" y="85.3">2</text>
<text x="253.9" y="86.1">430R</text>
<text x="72.9" y="95.2">100K</text>
<text x="117.5" y="90.8">18K</text>
<text x="239.6" y="90.3">224</text>
<text x="70.5" y="101.8">11</text>
<text x="90.1" y="99">10K</text>
<text x="117.5" y="97.8">20K</text>
<text x="239.8" y="97.8">390K</text>
<text x="28.2" y="102.5">2K</text>
<text x="40" y="102.3">10K</text>
<text x="61.1" y="102.3">22K</text>
<text x="70.5" y="106.5">10</text>
<text x="82.3" y="104.1">13</text>
<text x="241.9" y="106.3">CAP</text>
<text x="38.4" y="108.4">2K</text>
<text x="51.5" y="108.1">10V</text>
<text x="61.1" y="108.1">CAPV1</text>
<text x="72.6" y="111.2">239-A</text>
<text x="90.1" y="110.7">100K</text>
<text x="115.2" y="111.2">195N2076</text>
<text x="117.5" y="108.9">IC810</text>
<text x="136.4" y="111.2">195N2077</text>
<text x="138.7" y="108.9">IC811</text>
<text x="157.5" y="111.2">CY62256</text>
<text x="197.5" y="112.9">A7</text>
<text x="136.4" y="125.3">IC750</text>
<text x="176.4" y="123.4">10K</text>
<text x="197.5" y="122.4">AJ</text>
<text x="241.9" y="122.7">CAP</text>
<text x="72.9" y="128.1">100K</text>
<text x="90.1" y="131.8">10K</text>
<text x="134" y="127.6">HD6413002F16</text>
<text x="186.4" y="127.2">10K</text>
<text x="241.9" y="129.7">CAP</text>
<text x="28.2" y="135.4">2K</text>
<text x="40" y="135.1">10K</text>
<text x="61.1" y="135.1">22K</text>
<text x="70.5" y="134.7">7</text>
<text x="77.6" y="134.7">3</text>
<text x="82.3" y="137">1</text>
<text x="241.9" y="136.8">CAP</text>
<text x="38.4" y="141.2">2K</text>
<text x="51.5" y="141">10V</text>
<text x="61.1" y="141">CAPV1</text>
<text x="70.5" y="139.4">6</text>
<text x="77.6" y="141.7">11</text>
<text x="90.1" y="143.6">100K</text>
<text x="237.5" y="141.7">5</text>
<text x="265.7" y="138.7">A7</text>
<text x="72.6" y="146.4">239-B</text>
<text x="117.5" y="144.8">3.3K</text>
<text x="139.4" y="148.3">6.2K</text>
<text x="150.5" y="148.1">A7</text>
<text x="159.9" y="144.8">130K</text>
<text x="183.4" y="144.8">130K</text>
<text x="202.2" y="144.8">130K</text>
<text x="214" y="148.1">CAP</text>
<text x="223.4" y="148.1">CAP</text>
<text x="228.1" y="144.8">430R</text>
<text x="237.5" y="146.4">6</text>
<text x="249.2" y="144">7</text>
<text x="253.9" y="147.2">430R</text>
<text x="159.9" y="150.4">CAP</text>
<text x="171.6" y="150.4">CAP</text>
<text x="181" y="150.4">CAP</text>
<text x="239.6" y="151.3">224</text>
<text x="72.9" y="161">100K</text>
<text x="239.8" y="158.8">390K</text>
<text x="40" y="168">1.6K</text>
<text x="61.1" y="168">22K</text>
<text x="70.5" y="167.6">5</text>
<text x="90.1" y="164.8">10K</text>
<text x="115.9" y="167">3K</text>
<text x="122.9" y="167">3K</text>
<text x="130" y="167">3K</text>
<text x="137.1" y="167">3K</text>
<text x="144.1" y="167">3K</text>
<text x="151.1" y="167">3K</text>
<text x="158.2" y="167">3K</text>
<text x="165.3" y="167">3K</text>
<text x="172.3" y="167">3K</text>
<text x="179.4" y="167">3K</text>
<text x="241.9" y="167.3">CAP</text>
<text x="28.2" y="168.2">1K</text>
<text x="51.5" y="173.9">10V</text>
<text x="61.1" y="173.9">CAPV1</text>
<text x="70.5" y="172.2">4</text>
<text x="82.3" y="169.9">2</text>
<text x="38.4" y="174.1">1K</text>
<text x="72.6" y="177">239-A</text>
<text x="90.1" y="176.4">100K</text>
<text x="263.3" y="184">V1.0</text>
<text x="263.3" y="188.6">1/3</text>
</g>
<g font-size="2.1" fill="#a1006a">
<text x="87.7" y="24.3">+5V</text>
<text x="20.9" y="34.9">18</text>
<text x="75.4" y="31.3">+24V</text>
<text x="268.5" y="34.9">50</text>
<text x="92.2" y="39.5">IC750</text>
<text x="104.1" y="40.7">+5V</text>
<text x="181.3" y="36.1">+24V</text>
<text x="20.9" y="48.9">12</text>
<text x="20.9" y="53.7">20</text>
<text x="28.7" y="48.9">+24V</text>
<text x="153.2" y="48.9">V1</text>
<text x="20.9" y="58.3">55</text>
<text x="87.7" y="57.1">+5V</text>
<text x="98.3" y="56">Vref1</text>
<text x="20.9" y="67.7">19</text>
<text x="218.9" y="66.5">+24V</text>
<text x="260.3" y="68.9">VREF1</text>
<text x="92.2" y="72.5">IC750</text>
<text x="110.2" y="81.9">53</text>
<text x="266.1" y="84.2">IC750</text>
<text x="87.7" y="90.1">+5V</text>
<text x="20.9" y="100.6">27</text>
<text x="193" y="97.1">+24V</text>
<text x="221.5" y="100.6">01</text>
<text x="92.2" y="105.3">IC750</text>
<text x="221.5" y="114.7">02</text>
<text x="221.5" y="117.1">03</text>
<text x="87.7" y="122.9">+5V</text>
<text x="165.9" y="121.8">IC750</text>
<text x="75.4" y="130">+24V</text>
<text x="260.3" y="130">VREF1</text>
<text x="20.9" y="133.5">29</text>
<text x="92.2" y="138.2">IC750</text>
<text x="110.2" y="142.9">60</text>
<text x="266.1" y="145.2">IC750</text>
<text x="87.7" y="155.8">+5V</text>
<text x="20.9" y="166.4">33</text>
<text x="92.2" y="171">IC750</text>
</g>
</svg>
